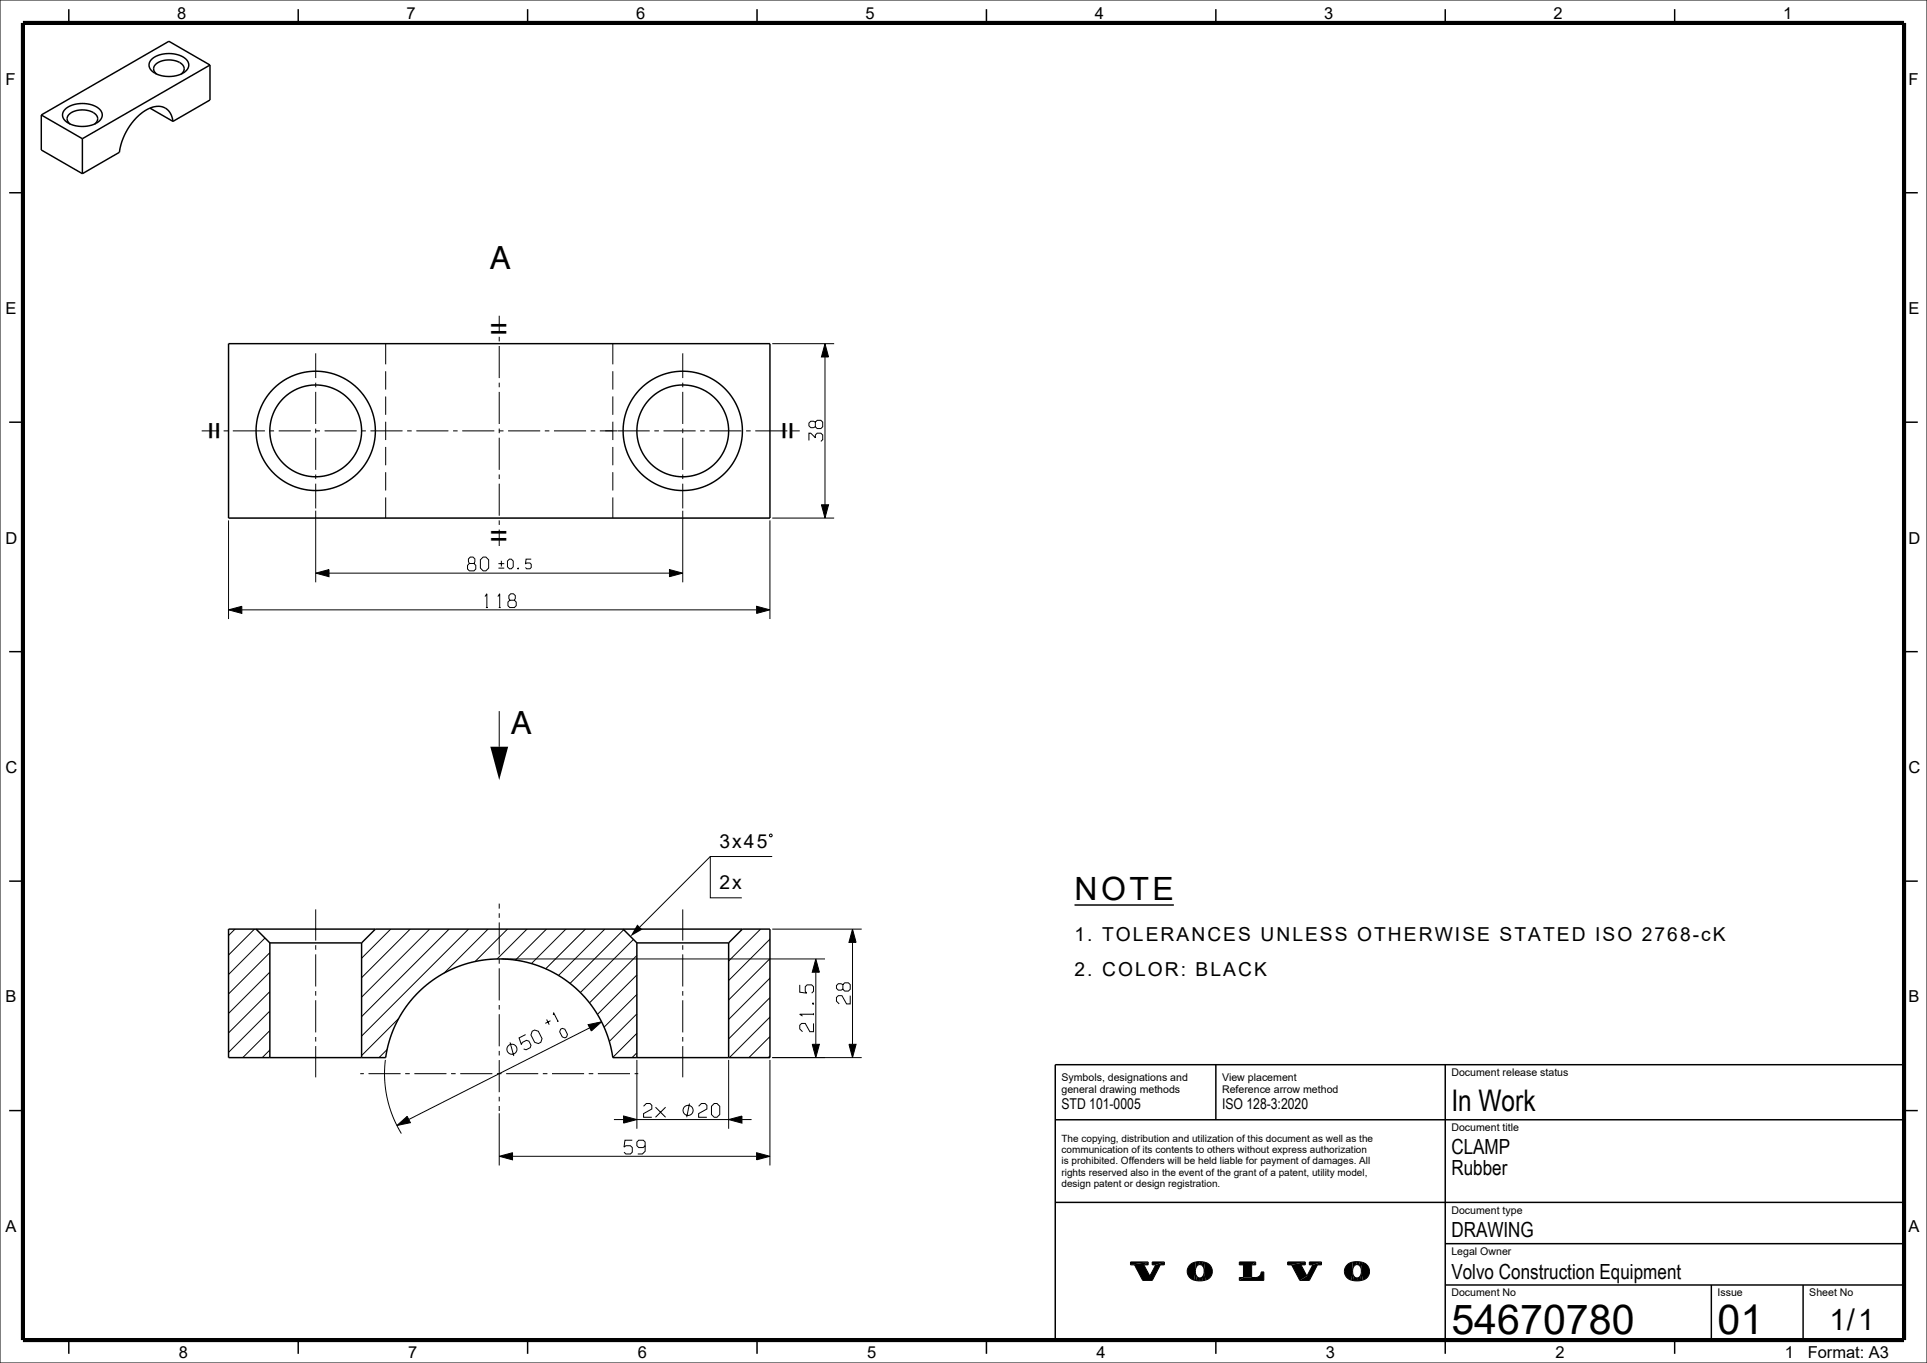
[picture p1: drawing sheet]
<svg xmlns="http://www.w3.org/2000/svg" width="420mm" height="297mm" viewBox="0 0 420 297" stroke-linecap="round" stroke-linejoin="round" font-family="sans-serif">
<g fill="#000">
<path d="M179.8 74.9l.8 2.9h-1.6z" fill-rule="evenodd"/>
<path d="M179 110h1.6l-.8 2.9z" fill-rule="evenodd"/>
<path d="M49.8 132.9l2.9-.8v1.6z" fill-rule="evenodd"/>
<path d="M68.8 124.9l2.9-.8v1.6z" fill-rule="evenodd"/>
<path d="M145.9 124.1l2.9 .8-2.9 .8z" fill-rule="evenodd"/>
<path d="M164.9 132.1l2.9 .8-2.9 .8z" fill-rule="evenodd"/>
<path d="M106.9 162.7h3.9l-2 7.3z" fill-rule="evenodd"/>
<path d="M138.9 201.5l1.1 1-2.6 1.5z" fill-rule="evenodd"/>
<path d="M177.8 209l.8 2.9h-1.6z" fill-rule="evenodd"/>
<path d="M185.8 202.5l.8 2.9h-1.6z" fill-rule="evenodd"/>
<path d="M128.2 223.3l2.9-.6-2.2 2z" fill-rule="evenodd"/>
<path d="M177 227.6h1.6l-.8 2.9z" fill-rule="evenodd"/>
<path d="M185 227.6h1.6l-.8 2.9z" fill-rule="evenodd"/>
<path d="M86.5 245.3l2.2-2 .7 1.3z" fill-rule="evenodd"/>
<path d="M108.8 252l2.9-.8v1.5z" fill-rule="evenodd"/>
<path d="M135.9 243.2l2.9 .8-2.9 .7z" fill-rule="evenodd"/>
<path d="M158.8 244l2.9-.8v1.5z" fill-rule="evenodd"/>
<path d="M164.9 251.2l2.9 .8-2.9 .7z" fill-rule="evenodd"/>
<path d="M246.4 275.6l3.9-.6-1 .6 1.3 2.5 1.3-2.5 1.9-.6v.6h-.9l-1.8 3.4h-2l-1.8-3.4z" fill-rule="evenodd"/>
<path d="M249.3 275.6l1-.6v.6z" fill-rule="evenodd"/>
<path d="M246.4 275h3.9l-3.9 .6z" fill-rule="evenodd"/>
<path d="M251.1 275h2.7l-1.9 .6h-.8z" fill-rule="evenodd"/>
<path d="M259.3 275.7l1.2-.7 .1 2.1-.3 1.9a1.98 1.98 0 0 1-1-3.3z" fill-rule="evenodd"/>
<path d="M260.6 277.1l.3 2-.6-.1z" fill-rule="evenodd"/>
<path d="M260.5 275l.1 1.8z" fill-rule="evenodd"/>
<path d="M260.5 275l1.1-.1-1 1.5z" fill-rule="evenodd"/>
<path d="M261.6 274.9l.5 .1-.2 .7-.7-.1z" fill-rule="evenodd"/>
<path d="M260.6 277.7a.96 .96 0 0 0 .9 .8v.6h-.6z" fill-rule="evenodd"/>
<path d="M262.1 275l.6 .1-.3 1.6-.1-.6-.4-.4z" fill-rule="evenodd"/>
<path d="M261.5 278.5l.7-.5-.1 1.1h-.6z" fill-rule="evenodd"/>
<path d="M262.7 275.1a2 2 0 0 1 1.5 1.9 2 2 0 0 1-1.5 1.9l-.3-2.2z" fill-rule="evenodd"/>
<path d="M262.4 277l.3 1.9-.6 .2z" fill-rule="evenodd"/>
<path d="M270.1 278.4h.9l-.9 .6z" fill-rule="evenodd"/>
<path d="M270.1 275h3.6l-.9 .6v2.8h-1.8v-2.8h-.9z" fill-rule="evenodd"/>
<path d="M272.8 275.6l.9-.6v.6z" fill-rule="evenodd"/>
<path d="M270.1 279l.9-.6h1.8a1.72 1.72 0 0 0 1.9-.5l.2-.7h.6v1.8z" fill-rule="evenodd"/>
<path d="M274.9 277.2h.6z" fill-rule="evenodd"/>
<path d="M280.6 275h3.9l-3 .6h-.9z" fill-rule="evenodd"/>
<path d="M281.5 275.6l3-.6v.6h-.9l1.3 2.5-1.6 .9z" fill-rule="evenodd"/>
<path d="M285.4 275h2.6l-1.9 .6h-.7z" fill-rule="evenodd"/>
<path d="M286.1 275.6l1.9-.6v.6h-.8l-1.8 3.4h-2.1l1.6-.9z" fill-rule="evenodd"/>
<path d="M293.5 275.7l1.3-.7v2.1l-.3 1.9a1.98 1.98 0 0 1-1-3.3z" fill-rule="evenodd"/>
<path d="M294.8 277.1l.4 2-.7-.1z" fill-rule="evenodd"/>
<path d="M294.8 275v1.8z" fill-rule="evenodd"/>
<path d="M294.8 275l1-.1-.9 1.5z" fill-rule="evenodd"/>
<path d="M295.8 274.9l.6 .1-.2 .7-.7-.1z" fill-rule="evenodd"/>
<path d="M294.9 277.7a.96 .96 0 0 0 .9 .8v.6h-.6z" fill-rule="evenodd"/>
<path d="M296.4 275l.5 .1-.2 1.6-.2-.6-.3-.4z" fill-rule="evenodd"/>
<path d="M295.8 278.5l.7-.5-.1 1.1h-.6z" fill-rule="evenodd"/>
<path d="M296.9 275.1a2 2 0 0 1 1.6 1.9 2 2 0 0 1-1.5 1.9l-.3-2.2z" fill-rule="evenodd"/>
<path d="M296.7 277l.3 1.9-.6 .2z" fill-rule="evenodd"/>
</g>
<g fill="none" stroke="#000" stroke-width=".22">
<path d="M0 0h420v297h-420zM68.8 77v5.4M84.1 74.9v4.5M108.8 68.8v3.6M108.8 73.4v1M108.8 75.4v7M133.6 74.9v4.5M148.8 77v5.4M168.3 74.9h13.5M179.8 74.9l.8 2.9h-1.6zM179.8 77.8v32.2M44 93.9h3.7"/>
<path d="M48.7 93.9h1M50.7 93.9h7M58.7 93.9h1M60.7 93.9h7M68.7 93.9h1M68.8 83.4v1M68.8 85.4v7M68.8 93.4v1M68.8 95.4v7M70.7 93.9h7M78.7 93.9h1M80.7 93.9h7"/>
<path d="M84.1 80.9v4M84.1 86.4v4M84.1 91.9v4M84.1 97.4v4M88.7 93.9h1M90.7 93.9h7M98.7 93.9h1M100.7 93.9h7M108.7 93.9h1M108.8 83.4v1M108.8 85.4v7M108.8 93.4v1"/>
<path d="M108.8 95.4v7M110.7 93.9h7M118.7 93.9h1M120.7 93.9h7M128.7 93.9h1M130.7 93.9h3.8M133.6 80.9v4M133.6 86.4v4M133.6 91.9v4M133.6 97.4v4M134.6 93.9h7M142.6 93.9h1"/>
<path d="M144.6 93.9h7M148.8 83.4v1M148.8 85.4v7M148.8 93.4v1M148.8 95.4v7M152.6 93.9h1M154.6 93.9h7M162.6 93.9h1M164.6 93.9h7M172.6 93.9h1.7M176.3 96v-1.6h.4l1 1v-.6l.4-.4h.8l.4 .4v1l-.4 .4M177.7 92l.4-.4h.8l.4 .4v1l-.4 .4h-.8l-.4-.4-.4 .2h-.6l-.4-.4v-.6l.4-.4h.6l.4 .2v1"/>
<path d="M49.8 113.4v21.5M68.8 103.4v1M68.8 105.4v5.4M68.8 111.3v15.6M84.1 102.9v4M84.1 108.4v4.5M108.8 103.4v1M108.8 105.4v7M108.8 113.4v1M108.8 115.4v3.6M133.6 102.9v4M133.6 108.4v4.5"/>
<path d="M148.8 103.4v1M148.8 105.4v5.4M148.8 111.3v15.6M167.8 113.4v21.5M168.3 112.9h13.5M179 110h1.6l-.8 2.9zM49.8 132.9l2.9-.8v1.6zM52.7 132.9h112.2M68.8 124.9l2.9-.8v1.6zM71.7 124.9h74.2M102.3 122.8h1l.2-.4v-.6l-.4-.4h-.6l-.4 .4v.6l.2 .4-.4 .4v.8l.4 .4h1l.4-.4v-.8l-.4-.4M105.3 121.4h.6l.6 .6v1.8l-.6 .6h-.6l-.6-.6v-1.8z"/>
<path d="M105.7 130l.4-.6v3M105.9 132.4h.4M108.5 130l.4-.6v3M108.6 123.8h1.3M108.6 122.8h1.3M108.7 132.4h.4M109.3 122.2v1.2M110.6 122.3l.4-.5h.4l.5 .5v1.2l-.5 .4h-.4l-.4-.4zM111.1 130.8h1l.2-.4v-.6l-.4-.4h-.6l-.4 .4v.6l.2 .4-.4 .4v.8l.4 .4h1l.4-.4v-.8l-.4-.4M112.8 123.8l.2 .1zM115.8 121.8h-1.1l-.2 1.1 .3-.2h.7l.3 .3v.7l-.3 .2h-.7l-.3-.2M145.9 124.1l2.9 .8-2.9 .8z"/>
<path d="M164.9 132.1l2.9 .8-2.9 .8zM108.8 155v7.7M108.8 170h.1M68.8 198.2v6.8M108.8 196.9v1.1M108.8 199v1M148.8 198.2v6.8M154.8 186.6v9h6.9M167.7 181.9l.4-.1 .2 .3-.4 .3zM168.3 186.6h-13.5l-15.3 15.4M51.2 202.5l-1.4 1.4M55.5 202.5l-5.7 5.6"/>
<path d="M57.8 204.4l-8 7.9M58.8 216.1l-9 9M58.8 211.8l-9 9M58.8 207.6l-9 9M68.8 206v1M68.8 208v7M68.8 216v1M68.8 218v7M85.2 202.5l-6.4 6.3M89.4 202.5l-10.6 10.5M93.6 202.5l-14.8 14.8M97.9 202.5l-19.1 19"/>
<path d="M102.1 202.5l-23.3 23.3M106.4 202.5l-9.6 9.5M108.8 201v7M108.8 209v1M108.8 211v7M108.8 219v1M109.3 209h70.5M110.6 202.5l-7.1 7M114.9 202.5l-6.5 6.5M119.1 202.5l-6.8 6.7M123.3 202.5l-7.5 7.5M127.6 202.5l-8.7 8.6"/>
<path d="M131.8 202.5l-10.1 10.1M135.9 202.6l-11.7 11.7M138.1 204.7l-11.6 11.6M138.8 216.7l-7.1 7.1M138.8 212.4l-8.6 8.6M138.8 208.2l-10.3 10.3M148.8 206v1M148.8 208v7M148.8 216v1M148.8 218v7M165.8 202.5l-7 6.9M167.8 217.4l-9 9"/>
<path d="M167.8 213.1l-9 9M167.8 208.9l-9 9M167.8 204.7l-9 9M168.3 202.5h19.5M174.3 214.6v1.6l1.5 .2-.3-.4v-1l.4-.4h1l.4 .4v1l-.4 .4M177.1 218.6h.2v.2h-.2zM177.8 209l.8 2.9h-1.6zM177.8 211.9v15.7M183.7 214.6l.4-.4h.8l.4 .4v1l-.4 .4h-.8l-.4-.4-.4 .2h-.6l-.4-.4v-.6l.4-.4h.6l.4 .2v1M185.3 217v1.8h-.8l-1-1.8h-.8l-.4 .4v.8l.6 .6M185.8 202.5l.8 2.9h-1.6zM185.8 205.4v22.2"/>
<path d="M58.8 228.8l-1.6 1.7M58.8 224.6l-5.9 5.9M58.8 220.3l-9 9M68.8 226v1M68.8 228v6.8M78.5 234h.8M80.3 234h7M84 231l-.2 4.2 .6 4.2 1.2 3.8 1.9 3.8M84.4 228.7l-1.8 1.8M86.9 221.9l-8.1 8.1M88.3 234h1M90.3 234h7"/>
<path d="M98.3 234h1M100.3 234h7M108.3 234h1M108.8 221v7M108.8 229v1M108.8 231v7M108.8 239v1M110.3 234h7M111.2 227.2l.8 2.9M114.6 225.4l-1.5 .8 .5 1.4 .3-.5 .8-.4 .6 .2 .4 .9-.1 .5-.9 .4-.6-.1M116 224.7l.5-.3 .8 .3 .8 1.6-.2 .8-.6 .3-.8-.3-.8-1.6zM118.3 234h1"/>
<path d="M119.1 222.1l.6 1.2M120 222.4l-1.1 .6M120.3 234h7M120.6 221.2l.1-.5 .9 1.8M121.7 222.5l-.2 .1M122.2 224.3l.3-.2 .6 .2 .6 1.1-.2 .6-.4 .1-.5-.1-.6-1.2zM128.2 223.3l2.9-.6-2.2 2zM128.3 234h1M128.5 224l-39.4 19.9M130.3 234h7M138.3 234h.8M138.8 229.4l-1 1.1"/>
<path d="M138.8 225.2l-5.2 5.2M138.8 220.9l-6 6M138.8 231v15M148.8 226v1M148.8 228v6.8M158.8 231v15M167.8 230.1l-.3 .4M167.8 225.9l-4.6 4.6M167.8 221.6l-8.8 8.9M167.8 231v23M168.3 230.5h19.5M177 227.6h1.6l-.8 2.9z"/>
<path d="M177.3 223v1.8h-.8l-1-1.8h-.8l-.4 .4v.8l.6 .6M177.3 221h-3l.6 .4M177.3 220.8v.4M185 227.6h1.6l-.8 2.9zM86.5 245.3l2.2-2 .7 1.3zM108.8 252l2.9-.8v1.5zM108.8 241v1.1M108.8 242.6v11.4M111.7 252h53.2M133.8 244h2.1M135.9 243.2l2.9 .8-2.9 .7zM137.8 248.5h-1.6l-.2 1.5 .4-.3h1l.4 .4v1l-.4 .4h-1l-.4-.4"/>
<path d="M138.8 244h20M140.3 241.1l.6-.6h.8l.4 .4v.8l-1.8 1v.8h1.8M140.6 249.7l-.4 .4h-1l-.4-.4v-.8l.4-.4h1l.4 .4v2l-.6 .6h-1M142.9 241.3l2.2 2.2M145.1 241.3l-2.2 2.2M150.3 240.5l-.6 3M152.3 241.1l.6-.6h.8l.4 .4v.8l-1.8 1v.8h1.8M155.7 240.5h.6l.6 .6v1.8l-.6 .6h-.6l-.6-.6v-1.8zM158.8 244l2.9-.8v1.5zM161.7 244h2.1M164.9 251.2l2.9 .8-2.9 .7zM246.4 275h3.9v.6h-1l1.3 2.5 1.3-2.5h-.8v-.6h2.7v.6h-.9l-1.8 3.4h-2l-1.8-3.4h-.9z"/>
<path d="M259.4 275.6a3.5 3.5 0 0 1 4.4 .2 2.09 2.09 0 0 1 .1 2.4 2.09 2.09 0 0 1-2.1 .9 2.37 2.37 0 0 1-3-2.2l.2-.7zM261 275.7a1.04 1.04 0 0 1 1.2 .2 1.04 1.04 0 0 1 .2 1.2 .97 .97 0 0 1-.6 1.3 .97 .97 0 0 1-1.2-.8v-.3a1.91 1.91 0 0 1 .4-1.6zM270.1 275h3.6v.6h-.9v2.8a1.84 1.84 0 0 0 1.8-.4l.3-.8h.6v1.8h-5.4v-.6h.9v-2.8h-.9zM280.6 275h3.9v.6h-.9l1.3 2.5 1.2-2.5h-.7v-.6h2.6v.6h-.8l-1.8 3.4h-2.1l-1.8-3.4h-.9zM293.7 275.6a3.5 3.5 0 0 1 4.4 .2 2.09 2.09 0 0 1 .1 2.4 2.09 2.09 0 0 1-2.2 .9 2.37 2.37 0 0 1-3-2.2l.2-.7zM295.3 275.7a1.04 1.04 0 0 1 1.2 .2 1.04 1.04 0 0 1 .2 1.2 .97 .97 0 0 1-.6 1.3 .97 .97 0 0 1-1.2-.8l-.1-.3a1.88 1.88 0 0 1 .5-1.6zM390 292.6h.1M390 292h.1"/>
<circle cx="111.6" cy="228.6" r="1.1"/>
<circle cx="150" cy="242" r="1.1"/>
</g>
<g fill="none" stroke="#000" stroke-width=".32">
<path d="M15 2v3M33.1 12.9a6.1 6.1 0 0 1 7.7 .2 1.95 1.95 0 0 1-1.3 3.1 6.1 6.1 0 0 1-6.7-1.1 1.61 1.61 0 0 1 .3-2.2zM34.1 16.1a1.43 1.43 0 0 1-.6-1.4 1.43 1.43 0 0 1 1.1-1.2 4.6 4.6 0 0 1 5.4 .9l.1 1-.6 .7M45.8 14.2l-9-5.2-27.8 16.1M45.8 14.2v7.6l-8.1 4.7M45.8 14.2l-27.8 16M65 2v3M115 2v3M165 2v3M215 2v3M265 2v3M315 2v3"/>
<path d="M365 2v3M9 25.1v7.6l9 5.1M9 25.1l9 5.1M14.2 23.8a6.1 6.1 0 0 1 7.7 .2 1.95 1.95 0 0 1-1.3 3 6.1 6.1 0 0 1-6.6-1 1.61 1.61 0 0 1 .2-2.2zM15.3 27a1.43 1.43 0 0 1-.7-1.4 1.43 1.43 0 0 1 1.2-1.2 4.6 4.6 0 0 1 5.3 .9l.1 .9-.6 .8M18 30.2v7.6M32.7 23.6l5 2.9M37.7 26.5a3.4 3.4 0 0 0-5.3-2.8l-2.1 1.4-2 2.3-1.5 2.9-.8 2.9-8 4.6M2 42h3M415 42h3M49.8 74.9h118v38h-118zM2 92h3"/>
<path d="M415 92h3M2 142h3M415 142h3M2 192h3M234.2 197.2h21.7M415 192h3M49.8 202.5h118v28h-34.2l-1-4.2-1.7-4.1-2.5-3.8-3.1-3.2-3.4-2.6-4-1.9-4.1-1.2-2.5-.4-2.2-.1-4.5 .3-4.4 1.2-3.8 1.8-1.9 1.2-2 1.5-3.1 3.2-1.3 1.8-1.3 2.2-1.7 3.9-1 4.4h-34.3zM55.8 202.5l3 3M58.8 205.5h20M58.8 205.5v25M78.8 205.5v25M81.8 202.5l-3 3"/>
<path d="M135.8 202.5l3 3M138.8 205.5v25M138.8 205.5h20M158.8 205.5v25M161.8 202.5l-3 3M265 232v12M315 232v63M415 232h-185v60M2 242h3M230 244h185M415 242h3M230 262h185"/>
<path d="M315 271h100M315 280h100M373 280v12M393 280v12M15 292v3M65 292v3M115 292v3M165 292v3M215 292v3M265 292v3M365 292v3"/>
<circle cx="68.8" cy="93.9" r="10"/>
<circle cx="68.8" cy="93.9" r="13"/>
<circle cx="148.8" cy="93.9" r="13"/>
<circle cx="148.8" cy="93.9" r="10"/>
</g>
<path d="M5 5h410v287h-410z" fill="none" stroke="#000" stroke-width=".9" stroke-linecap="butt"/>
<g font-size="9">
<text x="316.3" y="290.6">54670780</text>
<text x="374.4" y="290.6">01</text>
</g>
<g font-size="7">
<text x="106.8" y="58.6">A</text>
<text x="106.7" y="74.1">=</text>
<text x="49.1" y="95.9" transform="rotate(-90 49.1 95.9)">=</text>
<text x="174.1" y="95.9" transform="rotate(-90 174.1 95.9)">=</text>
<text x="106.7" y="119.1">=</text>
<text x="111.4" y="160">A</text>
<text x="234.2" y="196.2">NOTE</text>
</g>
<text font-size="6.5" x="316.3" y="242">In Work</text>
<text font-size="6.4" x="398.8" y="289.7">1/1</text>
<g font-size="4.5">
<text x="316.3" y="251.4">CLAMP</text>
<text x="316.3" y="256">Rubber</text>
<text x="316.3" y="269.6">DRAWING</text>
<text x="316.3" y="278.6">Volvo Construction Equipment</text>
</g>
<g font-size="4.2">
<text x="156.8" y="184.7">3x45</text>
<text x="156.8" y="193.7">2x</text>
<text x="234.2" y="205">1. TOLERANCES UNLESS OTHERWISE STATED ISO 2768-cK</text>
<text x="234.2" y="212.7">2. COLOR: BLACK</text>
</g>
<g font-size="3.6">
<text x="38.6" y="4.2">8</text>
<text x="88.6" y="4.2">7</text>
<text x="138.6" y="4.2">6</text>
<text x="188.6" y="4.2">5</text>
<text x="238.6" y="4.2">4</text>
<text x="288.6" y="4.2">3</text>
<text x="338.6" y="4.2">2</text>
<text x="388.6" y="4.2">1</text>
<text x="1.2" y="18.4">F</text>
<text x="416" y="18.4">F</text>
<text x="1.2" y="68.4">E</text>
<text x="416" y="68.4">E</text>
<text x="1.2" y="118.4">D</text>
<text x="416" y="118.4">D</text>
<text x="1.2" y="168.4">C</text>
<text x="416" y="168.4">C</text>
<text x="1.2" y="218.4">B</text>
<text x="416" y="218.4">B</text>
<text x="1.2" y="268.4">A</text>
<text x="416" y="268.4">A</text>
<text x="39" y="295.8">8</text>
<text x="89" y="295.8">7</text>
<text x="139" y="295.8">6</text>
<text x="189" y="295.8">5</text>
<text x="239" y="295.8">4</text>
<text x="289" y="295.8">3</text>
<text x="339" y="295.8">2</text>
<text x="389" y="295.8">1</text>
<text x="394" y="295.8">Format: A3</text>
</g>
<g font-size="3.2">
<text x="231.4" y="241.7">STD 101-0005</text>
<text x="266.4" y="241.7">ISO 128-3:2020</text>
</g>
<g font-size="2.3">
<text x="231.4" y="235.6">Symbols, designations and</text>
<text x="231.4" y="238.2">general drawing methods</text>
<text x="266.4" y="235.6">View placement</text>
<text x="266.4" y="238.2">Reference arrow method</text>
<text x="316.3" y="234.5">Document release status</text>
<text x="316.3" y="246.5">Document title</text>
<text x="316.3" y="264.5">Document type</text>
<text x="316.3" y="273.5">Legal Owner</text>
<text x="316.3" y="282.5">Document No</text>
<text x="374.4" y="282.5">Issue</text>
<text x="394.3" y="282.5">Sheet No</text>
</g>
<g font-size="2.2">
<text x="231.4" y="248.9">The copying, distribution and utilization of this document as well as the</text>
<text x="231.4" y="251.3">communication of its contents to others without express authorization</text>
<text x="231.4" y="253.7">is prohibited. Offenders will be held liable for payment of damages. All</text>
<text x="231.4" y="256.2">rights reserved also in the event of the grant of a patent, utility model,</text>
<text x="231.4" y="258.6">design patent or design registration.</text>
</g>
</svg>
